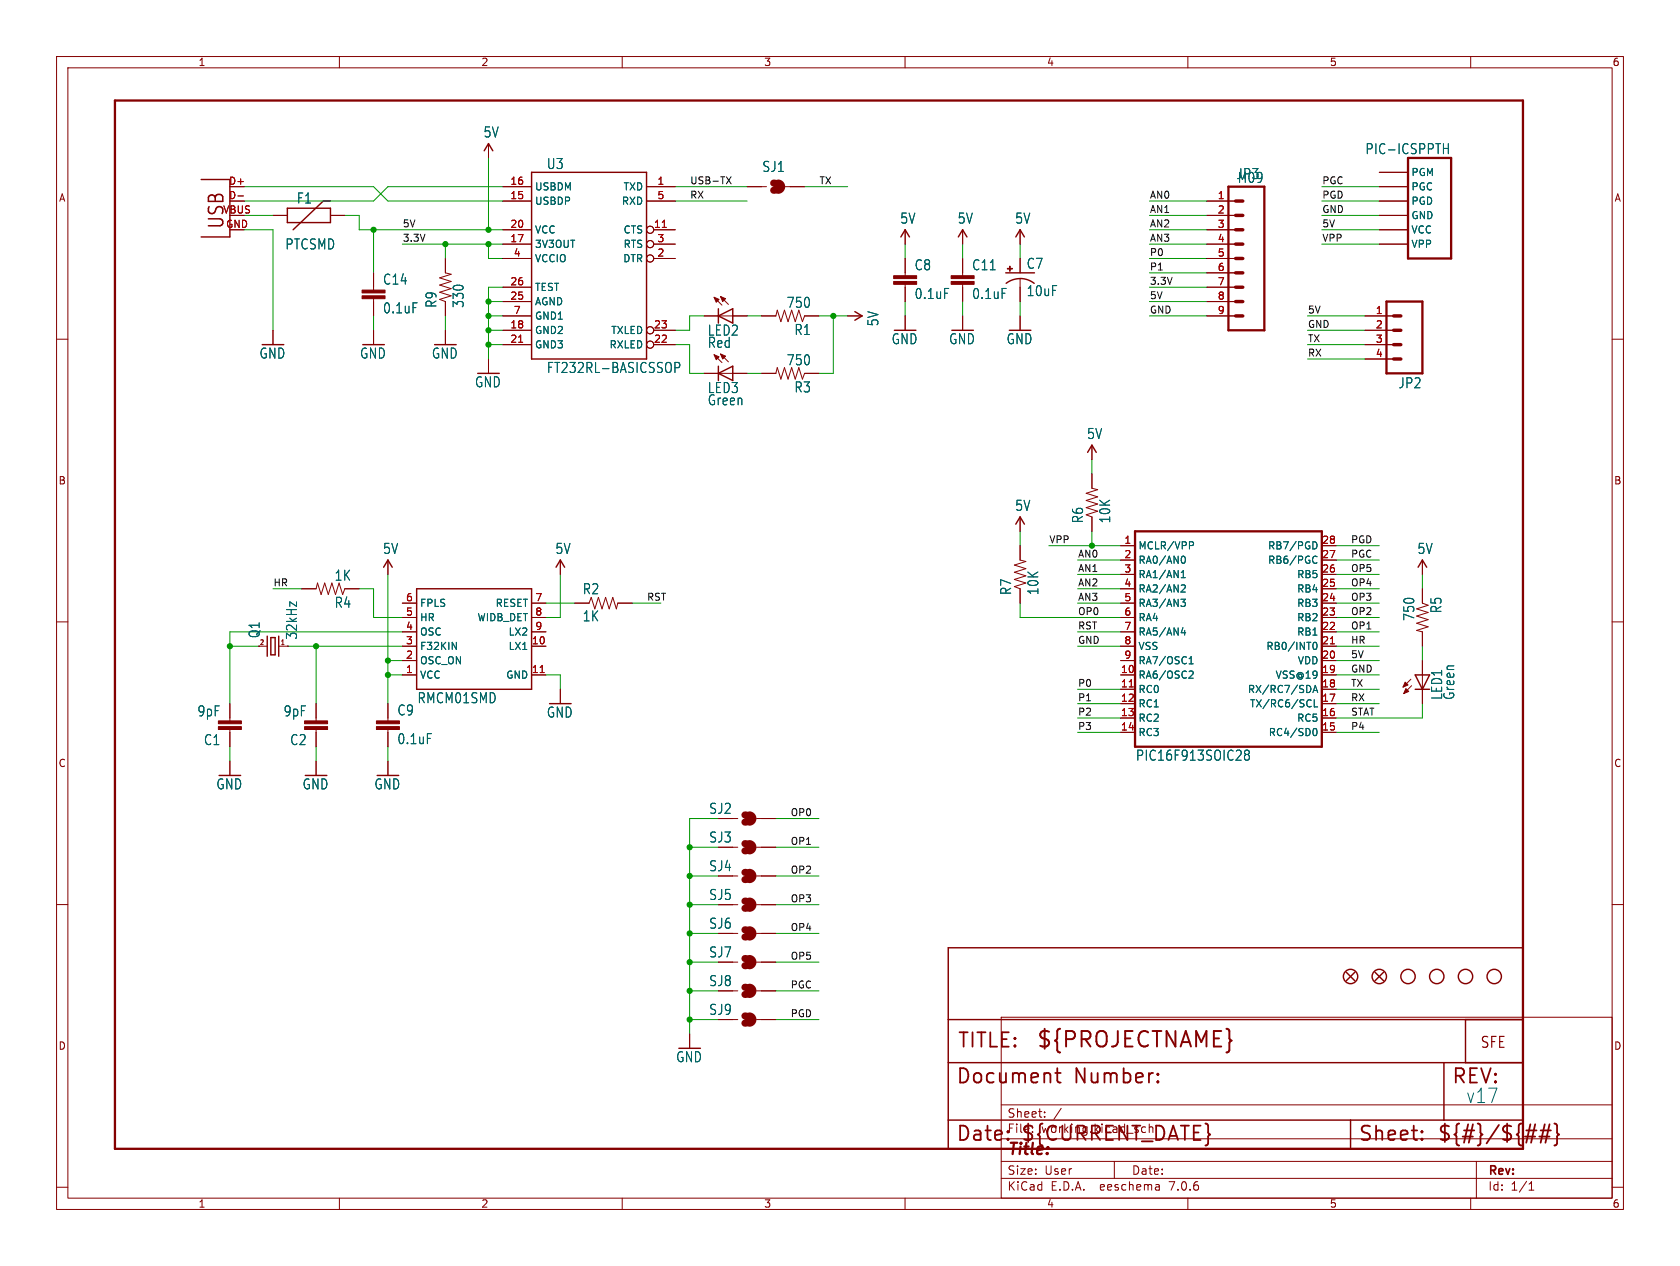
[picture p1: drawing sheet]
<svg xmlns="http://www.w3.org/2000/svg" width="297mm" height="224mm" viewBox="0 0 297 224" stroke-linecap="round" stroke-linejoin="round" font-family="sans-serif">
<g fill="none" stroke="#840000" stroke-width=".18">
<path d="M10 10h277v203.9h-277zM12 12h273v199.9h-273zM60 10v2M110 10v2M160 10v2M210 10v2M260 10v2M40.6 35.6h2.6M48.3 38.1h2.5M58.4 38.1h2.6M86.4 25.4v2.5M88.9 33h5.1"/>
<path d="M88.9 35.6h5.1M114.3 33h5.1M114.3 35.6h5.1M132.1 33h3.4M138.8 33h3.4M213.4 35.6h5M213.4 38.1h5M243.8 30.5h5.1M243.8 33h5.1M243.8 35.6h5.1M243.8 38.1h5.1M10 60h2"/>
<path d="M48.3 58.4v2.6M66 48.3v3M66 52.8v3.1M66 58.4v2.6M78.7 45.7v2.6l1.1 .2-2.1 .6 2.1 .7-2.1 .6 2.1 .7-2.1 .6 2.1 .6-2.1 .7 1 .3v2.6M78.7 58.4v2.6M88.9 40.6h5.1M88.9 43.2h5.1M88.9 45.7h5.1M88.9 50.8h5.1M88.9 53.3h5.1M88.9 55.9h5.1"/>
<path d="M88.9 58.4h5.1M115.6 40.6h3.8M115.6 43.2h3.8M115.6 45.7h3.8M115.6 58.4h3.8M124.5 55.9h7.6M126.2 52.6l1.4 1.4M127.4 52.5l1.4 1.3M134.6 55.9h2.6l.2-1 .6 2 .7-2 .6 2 .7-2 .6 2 .6-2 .7 2 .3-1h2.6M149.9 55.9h2.5M160 40.6v2.6M160 45.7v3.1"/>
<path d="M160 50.3v3M160 55.9v2.5M170.2 40.6v2.6M170.2 45.7v3.1M170.2 50.3v3M170.2 55.9v2.5M180.3 40.6v2.6M180.3 45.7v2.6M180.3 49.3v4M180.3 55.9v2.5M213.4 40.6h5M213.4 43.2h5"/>
<path d="M213.4 45.7h5M213.4 48.3h5M213.4 50.8h5M213.4 53.3h5M213.4 55.9h5M241.3 55.9h5.1M241.3 58.4h5.1M243.8 40.6h5.1M243.8 43.2h5.1M285 60h2M86.4 63.5v2.5M88.9 61h5.1"/>
<path d="M115.6 61h3.8M124.5 66h7.6M126.2 62.7l1.4 1.4M127.4 62.6l1.4 1.4M134.6 66h2.6l.2-1 .6 2.1 .7-2.1 .6 2.1 .7-2.1 .6 2.1 .6-2.1 .7 2.1 .3-1.1h2.6M193 78.7v2.6M241.3 61h5.1M241.3 63.5h5.1M68.6 99.1v2.5M99.1 99.1v2.5M180.3 91.4v2.6M180.3 96.5v2.6l1.1 .2-2.1 .6 2.1 .7-2.1 .6 2.1 .7-2.1 .6 2.1 .6-2.1 .7 1 .3v2.6"/>
<path d="M193 83.8v2.6l1.1 .2-2.1 .6 2.1 .7-2.1 .6 2.1 .7-2.1 .6 2.1 .6-2.1 .7 1 .3v2.6M198.1 96.5h2.6M198.1 99.1h2.6M233.7 96.5h2.5M233.7 99.1h2.5M251.5 99.1v2.5M10 110h2M45.7 114.3h1.5M49.3 114.3h1.5M50.8 114.3h.1M53.3 104.1h2.6l.2-1 .7 2.1 .6-2.1 .6 2.1 .7-2.1 .6 2.1 .6-2.1 .7 2.1 .4-1.1h2.5M71.1 106.7h2.6"/>
<path d="M71.1 114.3h2.6M71.1 119.4h2.6M71.1 116.8h2.6M71.1 111.8h2.6M71.1 109.2h2.6M94 106.7h2.5M94 114.3h2.5M94 119.4h2.5M94 111.8h2.5M94 109.2h2.5M101.6 106.7h2.5l.4-1 .7 2 .6-2 .6 2 .7-2 .6 2 .6-2 .7 2 .2-1h2.6M198.1 106.7h2.6"/>
<path d="M198.1 114.3h2.6M198.1 104.1h2.6M198.1 119.4h2.6M198.1 116.8h2.6M198.1 111.8h2.6M198.1 109.2h2.6M198.1 101.6h2.6M233.7 106.7h2.5M233.7 114.3h2.5M233.7 104.1h2.5M233.7 119.4h2.5M233.7 116.8h2.5"/>
<path d="M233.7 111.8h2.5M233.7 109.2h2.5M233.7 101.6h2.5M251.5 104.1v2.6l1 .4-2.1 .6 2.1 .6-2.1 .7 2.1 .6-2.1 .6 2.1 .7-2.1 .6 1.1 .3v2.5M251.5 116.8v7.7M285 110h2M40.6 124.5v3M40.6 129v3.1M40.6 134.6v2.6M55.9 124.5v3M55.9 129v3.1M55.9 134.6v2.6"/>
<path d="M68.6 124.5v3M68.6 129v3.1M68.6 134.6v2.6M99.1 121.9v2.6M198.1 121.9h2.6M198.1 124.5h2.6M198.1 127h2.6M198.1 129.5h2.6M233.7 121.9h2.5M233.7 124.5h2.5M233.7 127h2.5M233.7 129.5h2.5"/>
<path d="M249.4 120.1l-1.4 1.4M249.6 121.3l-1.4 1.4M10 160h2M129.5 144.8h.9M129.5 149.9h.9M129.5 154.9h.9M133.7 144.8h3.5M133.7 149.9h3.5M133.7 154.9h3.5M285 160h2M129.5 160h.9M129.5 170.2h.9"/>
<path d="M129.5 165.1h.9M129.5 175.3h.9M133.7 160h3.5M133.7 170.2h3.5M133.7 165.1h3.5M133.7 175.3h3.5M177 179.9h108v32h-108zM121.9 182.9v2.5M129.5 180.3h.9M133.7 180.3h3.5M177 195.4h108M184.7 197.5v.1"/>
<path d="M184.7 196.7v.1M187.6 196l-1.3 2M10 210h2M60 211.9v2M110 211.9v2M160 211.9v2M177 208.4h108M177 205.4h108M177 201.4h108M197 205.4v3M204.9 209.6l.1 .9M205 210.4l-.2 .1"/>
<path d="M205 209.9h-.2M210 211.9v2M260 211.9v2M261 205.4v6.5M270.3 210.5h.9M270.3 209.4l.4-.4v1.5M285 210h2"/>
<circle cx="114.9" cy="40.6" r=".63"/>
<circle cx="114.9" cy="45.7" r=".63"/>
<circle cx="114.9" cy="43.2" r=".63"/>
<circle cx="114.9" cy="58.4" r=".63"/>
<circle cx="114.9" cy="61" r=".63"/>
</g>
<g fill="none" stroke="#840000" stroke-width=".25">
<path d="M35.6 31.8h5v10.1h-5M50.8 36.8h7.6v2.6h-7.6zM58.4 35.6h-1.3l-5.3 5M85.6 26.7l.8-1.3 .7 1.3M94 30.5h20.3v33h-20.3zM127 54.6v2.6M127 55.9l2.5-1.3v2.6zM151.1 55.1l1.3 .8-1.3 .7M159.3 41.9l.7-1.3 .8 1.3M169.4 41.9l.8-1.3 .7 1.3M177.8 48.3h5.1M177.9 50.1a4.1 4.1 0 0 1 4.9 0"/>
<path d="M179.6 41.9l.7-1.3 .8 1.3M127 64.8v2.5M127 66l2.5-1.2v2.5zM179.6 92.7l.7-1.3 .8 1.3M192.3 80l.7-1.3 .8 1.3M47.2 112.5v3.6M47.9 112.8h.7v3h-.7zM49.3 112.5v3.6M67.8 100.3l.8-1.2 .7 1.2M73.7 104.1h20.3v17.8h-20.3zM98.3 100.3l.8-1.2 .7 1.2M250.2 119.4h2.5l-1.2 2.5z"/>
<path d="M250.7 100.3l.8-1.2 .7 1.2M250.2 121.9h2.5M167.6 167.6h101.6v35.6h-101.6zM238 172l1.5 1.5M239.5 172l-1.5 1.5M243.1 172l1.5 1.5M244.6 172l-1.5 1.5M167.6 188h101.6M167.6 180.3h101.6M167.6 198.1h101.6M238.8 198.1v5.1M255.3 188v10.1"/>
<path d="M259.1 180.3v7.7"/>
<circle cx="238.8" cy="172.7" r="1.27"/>
<circle cx="243.8" cy="172.7" r="1.27"/>
<circle cx="248.9" cy="172.7" r="1.27"/>
<circle cx="254" cy="172.7" r="1.27"/>
<circle cx="259.1" cy="172.7" r="1.27"/>
<circle cx="264.2" cy="172.7" r="1.27"/>
</g>
<path d="M20.3 17.8h248.9v185.4h-248.9zM217.2 33h6.3v25.4h-6.3zM248.9 27.9h7.6v17.8h-7.6zM245.1 53.3h6.4v12.7h-6.4zM200.7 94h33v38.1h-33z" fill="none" stroke="#840000" stroke-width=".41"/>
<g fill="none" stroke="#006464" stroke-width=".18">
<path d="M255.2 26.3h.8M256 25.4v1.8M119.3 65h.6l.2-.1 .1-.5-.2-.2-.7-.1v1.8M209 98.4h.1a.68 .68 0 0 1 .5 .6 .68 .68 0 0 1-.5 .6h-.1M210.3 95.8h.5l.2 .3-.1 .3-.6 .1M232.1 95.8a.64 .64 0 0 1 .7 .7 .64 .64 0 0 1-.7 .6M232.3 98.4h.3l.2 .1M232.8 99.5l-.2 .1h-.3M52.4 106.5v.8l-1.2-.8v.8M80 113.6l.7 1.3v-1.3M208.8 106h.8l-.5 .5 .4 .1 .1 .4-.3 .3h-.4M208.8 102.2h.8"/>
<path d="M208.8 101.3l.4-.4v1.3M209 103.4l.4 .1 .2 .3-.8 .9h.8M209.1 111l-.3 .9h.8M209.4 111.5v.8M210.2 117.4h.7M210.2 116.5l.4-.4v1.3M210.4 118.7l.4 .1 .1 .3-.7 .9h.7M232.3 113.7l.1-.1a.68 .68 0 0 1 .4 .6 .68 .68 0 0 1-.4 .7 .84 .84 0 0 1-.1-1.2zM220.3 133.4l-.3-.3 .3-.4h.3l.3 .3-.3 .4M220.3 133.4l-.3 .4v.3l.3 .4h.3l.3-.4v-.3l-.3-.4M220.3 133.4h.3M231.6 123.8l.2 .1"/>
<path d="M231.7 121.5v.7M231.8 124.9l-.2 .1M232.1 122.5l.4-1.3 .5 1.3M232.2 129.1l.2-.3a.68 .68 0 0 1 .4 .7 .68 .68 0 0 1-.4 .6l-.2-.2M232.2 122.1h.6M232.3 123.8v1.2h.7"/>
</g>
<g fill="none" stroke="#840000" stroke-width=".61">
<path d="M218.4 35.6h1.3M218.4 38.1h1.3M218.4 40.6h1.3M218.4 43.2h1.3M218.4 45.7h1.3M218.4 48.3h1.3M218.4 50.8h1.3M218.4 53.3h1.3M218.4 55.9h1.3M246.4 55.9h1.2M246.4 58.4h1.2M246.4 61h1.2"/>
<path d="M246.4 63.5h1.2"/>
</g>
<g fill="#840000" stroke="#840000" stroke-width=".18">
<path d="M66.5 128.5h4.1v.5h-4.1z"/>
<path d="M66.5 127.5h4.1v.5h-4.1z"/>
<path d="M53.8 127.5h4.1v.5h-4.1z"/>
<path d="M53.8 128.5h4.1v.5h-4.1z"/>
<path d="M248.4 120.7l.5 .5-.9 .3z"/>
<path d="M248.5 121.8l.5 .5-.8 .4z"/>
<path d="M64 52.3h4.1v.5h-4.1z"/>
<path d="M64 51.3h4.1v.5h-4.1z"/>
<path d="M158 49.8h4.1v.5h-4.1z"/>
<path d="M158 48.8h4.1v.5h-4.1z"/>
<path d="M168.1 49.8h4.1v.5h-4.1z"/>
<path d="M168.1 48.8h4.1v.5h-4.1z"/>
<path d="M178.1 47.5h.9v.1h-.9z"/>
<path d="M178.5 47.1h.1v.9h-.1z"/>
<path d="M38.6 127.5h4.1v.5h-4.1z"/>
<path d="M38.6 128.5h4.1v.5h-4.1z"/>
<path d="M127.4 52.5l.9 .3-.5 .5z"/>
<path d="M126.2 52.6l.9 .4-.5 .5z"/>
<path d="M127.4 62.6l.9 .4-.5 .5z"/>
<path d="M126.2 62.7l.9 .4-.5 .5z"/>
</g>
<path d="M42.1 34.7h.9M117.1 40.2h.7M91.7 60.5h.7M95.5 119h.7M235.2 113.9h.7M199.6 121.5h.8" fill="none" stroke="#a90000" stroke-width=".18"/>
<g fill="none" stroke="#840000" stroke-width="1.3">
<path d="M136.8 32.4a.64 .64 0 0 1 .6 .6 .64 .64 0 0 1-.6 .7M137.5 32.4a.64 .64 0 0 1 .7 .6 .64 .64 0 0 1-.7 .7M131.7 159.4a.64 .64 0 0 1 .6 .6 .64 .64 0 0 1-.6 .7M131.7 144.1a.64 .64 0 0 1 .6 .7 .64 .64 0 0 1-.6 .6M131.7 149.2a.64 .64 0 0 1 .6 .7 .64 .64 0 0 1-.6 .6M131.7 154.3a.64 .64 0 0 1 .6 .6 .64 .64 0 0 1-.6 .7M132.5 159.4a.64 .64 0 0 1 .6 .6 .64 .64 0 0 1-.6 .7M132.5 144.1a.64 .64 0 0 1 .6 .7 .64 .64 0 0 1-.6 .6M132.5 149.2a.64 .64 0 0 1 .6 .7 .64 .64 0 0 1-.6 .6M132.5 154.3a.64 .64 0 0 1 .6 .6 .64 .64 0 0 1-.6 .7M131.7 169.5a.64 .64 0 0 1 .6 .7 .64 .64 0 0 1-.6 .6M131.7 164.5a.64 .64 0 0 1 .6 .6 .64 .64 0 0 1-.6 .6"/>
<path d="M131.7 179.7a.64 .64 0 0 1 .6 .6 .64 .64 0 0 1-.6 .7M131.7 174.6a.64 .64 0 0 1 .6 .7 .64 .64 0 0 1-.6 .6M132.5 169.5a.64 .64 0 0 1 .6 .7 .64 .64 0 0 1-.6 .6M132.5 164.5a.64 .64 0 0 1 .6 .6 .64 .64 0 0 1-.6 .6M132.5 179.7a.64 .64 0 0 1 .6 .6 .64 .64 0 0 1-.6 .7M132.5 174.6a.64 .64 0 0 1 .6 .7 .64 .64 0 0 1-.6 .6"/>
</g>
<g fill="none" stroke="#840000" stroke-width=".32">
<path d="M186.5 189.8h1M186.9 188.9v2.2l.1 .3 .5 .1M204.7 191.2l.1 .2-.1 .1M204.7 191.2l-.1 .2 .1 .1M204.7 189.9v.2M204.7 191.2v.3M204.7 189.9l.1 .1-.1 .1M204.7 189.9l-.1 .1 .1 .1M269.8 199.9h1.8M271.4 198.9l-.7 3.2M272.4 199.9h1.8M273.1 198.9l-.7 3.2"/>
<path d="M273.9 198.9l-.7 3.2M274.8 198.7l.3 .2 .2 .2v1.2l.3 .4-.3 .3v1.2l-.2 .3-.3 .1M178.2 201.4l.1 .1-.1 .1M251.4 201.4l.1 .1-.1 .1M251.4 201.4l-.1 .1 .1 .1M251.4 200.1v.2M251.4 201.4v.2M251.4 200.1l.1 .1-.1 .1M251.4 200.1l-.1 .1 .1 .1M269.6 201h1.8M272.1 201h1.8"/>
</g>
<path d="M128.4 31.3l.9 1.2M129.3 31.3l-.9 1.2" fill="none" stroke="#0f0f0f" stroke-width=".18"/>
<g fill="none" stroke="#009600" stroke-width=".18">
<path d="M43.2 33h22.8l2.6 2.6h20.3M43.2 38.1h5.1M61 38.1h2.5v2.5h25.4M86.4 27.9v12.7M88.9 33h-20.3l-2.6 2.6h-22.8M119.4 35.6h12.7M119.4 33h12.7M142.2 33h7.7M203.2 38.1h10.2M203.2 35.6h10.2M233.7 38.1h10.1M233.7 35.6h10.1"/>
<path d="M233.7 33h10.1M43.2 40.6h5.1v17.8M66 40.6v7.7M66 55.9v2.5M71.1 43.2h17.8M78.7 43.2v2.5M78.7 55.9v2.5M86.4 43.2v2.5h2.5M86.4 55.9h2.5M86.4 58.4h2.5M86.4 53.3h2.5M88.9 50.8h-2.5v12.7"/>
<path d="M124.5 55.9h-2.6v2.5h-2.5M132.1 55.9h2.5M144.8 55.9h5.1M147.3 55.9v10.1h-2.5M160 43.2v2.5M160 53.3v2.6M170.2 43.2v2.5M170.2 53.3v2.6M180.3 43.2v2.5M180.3 53.3v2.6M203.2 40.6h10.2M203.2 43.2h10.2"/>
<path d="M203.2 45.7h10.2M203.2 50.8h10.2M203.2 55.9h10.2M203.2 53.3h10.2M203.2 48.3h10.2M231.1 55.9h10.2M231.1 58.4h10.2M233.7 40.6h10.1M233.7 43.2h10.1M86.4 61h2.5M119.4 61h2.5v5h2.6M132.1 66h2.5"/>
<path d="M231.1 63.5h10.2M231.1 61h10.2M180.3 94v2.5M185.4 96.5h12.7M190.5 99.1h7.6M193 81.3v2.5M193 94v2.5M236.2 99.1h7.6M236.2 96.5h7.6M40.6 114.3h5.1M48.3 104.1h5M50.8 114.3h20.3"/>
<path d="M55.9 114.3v10.2M63.5 104.1h2.5v5.1h5.1M68.6 101.6v22.9M68.6 119.4h2.5M68.6 116.8h2.5M71.1 111.8h-30.5v12.7M96.5 119.4h2.6v2.5M96.5 106.7h5.1M99.1 101.6v7.6h-2.6M111.8 106.7h5M180.3 106.7v2.5h17.8M190.5 114.3h7.6"/>
<path d="M190.5 111.8h7.6M190.5 104.1h7.6M190.5 106.7h7.6M190.5 101.6h7.6M236.2 114.3h7.6M236.2 109.2h7.6M236.2 111.8h7.6M236.2 104.1h7.6M236.2 119.4h7.6M236.2 116.8h7.6M236.2 106.7h7.6M236.2 101.6h7.6"/>
<path d="M251.5 101.6v2.5M251.5 114.3v2.5M40.6 132.1v2.5M55.9 132.1v2.5M68.6 132.1v2.5M190.5 127h7.6M190.5 124.5h7.6M190.5 129.5h7.6M190.5 121.9h7.6M236.2 124.5h7.6M236.2 129.5h7.6M236.2 121.9h7.6"/>
<path d="M251.5 124.5v2.5h-15.3M121.9 149.9h5.1M121.9 154.9h5.1M127 144.8h-5.1v38.1M137.2 149.9h7.6M137.2 154.9h7.6M137.2 144.8h7.6M121.9 165.1h5.1M121.9 160h5.1M121.9 175.3h5.1M121.9 170.2h5.1M137.2 165.1h7.6"/>
<path d="M137.2 160h7.6M137.2 175.3h7.6M137.2 170.2h7.6M121.9 180.3h5.1M137.2 180.3h7.6"/>
</g>
<g fill="#009600" stroke="#009600" stroke-width=".18">
<circle cx="40.6" cy="114.3" r=".46"/>
<circle cx="86.4" cy="61" r=".46"/>
<circle cx="55.9" cy="114.3" r=".46"/>
<circle cx="121.9" cy="165.1" r=".46"/>
<circle cx="121.9" cy="160" r=".46"/>
<circle cx="121.9" cy="154.9" r=".46"/>
<circle cx="121.9" cy="149.9" r=".46"/>
<circle cx="66" cy="40.6" r=".46"/>
<circle cx="78.7" cy="43.2" r=".46"/>
<circle cx="86.4" cy="53.3" r=".46"/>
<circle cx="86.4" cy="55.9" r=".46"/>
<circle cx="86.4" cy="58.4" r=".46"/>
<circle cx="86.4" cy="43.2" r=".46"/>
<circle cx="86.4" cy="40.6" r=".46"/>
<circle cx="68.6" cy="116.8" r=".46"/>
<circle cx="68.6" cy="119.4" r=".46"/>
<circle cx="121.9" cy="175.3" r=".46"/>
<circle cx="121.9" cy="180.3" r=".46"/>
<circle cx="121.9" cy="170.2" r=".46"/>
<circle cx="193" cy="96.5" r=".46"/>
<circle cx="147.3" cy="55.9" r=".46"/>
</g>
<text font-size="3.8" fill="#840000" x="183.1" y="185.7">${PROJECTNAME}</text>
<g font-size="3.5" fill="#840000">
<text x="39.9" y="40.6" transform="rotate(-90 39.9 40.6)">USB</text>
<text x="169.2" y="185.7">TITLE:</text>
<text x="168.9" y="192.1">Document</text>
<text x="189.9" y="192.1">Number:</text>
<text x="256.5" y="192.1">REV:</text>
<text x="168.9" y="202.2">Date:</text>
<text x="180.3" y="202.2">${CURRENT_DATE}</text>
<text x="240" y="202.2">Sheet:</text>
<text x="254" y="202.2">${#}/${##}</text>
</g>
<text font-size="3.5" fill="#0000c2" x="259.1" y="195.3">v17</text>
<text font-size="2.8" fill="#840000" x="178" y="204.8">Title:</text>
<text font-size="2.7" fill="#840000" x="261.6" y="185.6">SFE</text>
<g font-size="2.5" fill="#006464">
<text x="85.4" y="24.5">5V</text>
<text x="241.3" y="27.5">PIC-ICSPPTH</text>
<text x="96.6" y="30.1">U3</text>
<text x="134.7" y="30.6">SJ1</text>
<text x="218.5" y="31.9">JP3</text>
<text x="218.7" y="32.6">M09</text>
<text x="52.4" y="36.2">F1</text>
<text x="159.1" y="39.8">5V</text>
<text x="169.2" y="39.8">5V</text>
<text x="179.4" y="39.8">5V</text>
<text x="50.3" y="44.3">PTCSMD</text>
<text x="181.4" y="47.8">C7</text>
<text x="67.6" y="50.6">C14</text>
<text x="161.6" y="48">C8</text>
<text x="161.6" y="53.1">0.1uF</text>
<text x="171.8" y="48">C11</text>
<text x="171.8" y="53.1">0.1uF</text>
<text x="181.4" y="52.6">10uF</text>
<text x="67.6" y="55.6">0.1uF</text>
<text x="77.4" y="54.6" transform="rotate(-90 77.4 54.6)">R9</text>
<text x="82.2" y="54.6" transform="rotate(-90 82.2 54.6)">330</text>
<text x="125" y="59.6">LED2</text>
<text x="139" y="54.7">750</text>
<text x="140.3" y="59.5">R1</text>
<text x="155.5" y="57.8" transform="rotate(-90 155.5 57.8)">5V</text>
<text x="45.8" y="63.6">GND</text>
<text x="63.6" y="63.6">GND</text>
<text x="76.3" y="63.6">GND</text>
<text x="125" y="61.7">Red</text>
<text x="139" y="64.8">750</text>
<text x="157.5" y="61.1">GND</text>
<text x="167.7" y="61.1">GND</text>
<text x="177.9" y="61.1">GND</text>
<text x="83.9" y="68.7">GND</text>
<text x="96.6" y="66.2">FT232RL-BASICSSOP</text>
<text x="125" y="69.7">LED3</text>
<text x="125" y="71.9">Green</text>
<text x="140.3" y="69.6">R3</text>
<text x="247.1" y="68.9">JP2</text>
<text x="192.1" y="77.9">5V</text>
<text x="179.4" y="90.6">5V</text>
<text x="191.7" y="92.7" transform="rotate(-90 191.7 92.7)">R6</text>
<text x="196.5" y="92.7" transform="rotate(-90 196.5 92.7)">10K</text>
<text x="67.6" y="98.2">5V</text>
<text x="98.1" y="98.2">5V</text>
<text x="250.5" y="98.2">5V</text>
<text x="59.1" y="107.7">R4</text>
<text x="59.1" y="102.9">1K</text>
<text x="102.9" y="105.3">R2</text>
<text x="179" y="105.4" transform="rotate(-90 179 105.4)">R7</text>
<text x="183.8" y="105.4" transform="rotate(-90 183.8 105.4)">10K</text>
<text x="46.1" y="113" transform="rotate(-90 46.1 113)">Q1</text>
<text x="52.7" y="113.2" transform="rotate(-90 52.7 113.2)">32kHz</text>
<text x="102.9" y="110.1">1K</text>
<text x="250.2" y="109.9" transform="rotate(-90 250.2 109.9)">750</text>
<text x="255" y="108.6" transform="rotate(-90 255 108.6)">R5</text>
<text x="73.7" y="124.6">RMCM01SMD</text>
<text x="255.2" y="123.9" transform="rotate(-90 255.2 123.9)">LED1</text>
<text x="257.3" y="123.9" transform="rotate(-90 257.3 123.9)">Green</text>
<text x="34.8" y="126.9">9pF</text>
<text x="50" y="126.9">9pF</text>
<text x="70.2" y="126.8">C9</text>
<text x="70.2" y="131.8">0.1uF</text>
<text x="96.6" y="127.1">GND</text>
<text x="36" y="132">C1</text>
<text x="51.2" y="132">C2</text>
<text x="200.7" y="134.8">PIC16F913SOIC28</text>
<text x="38.2" y="139.8">GND</text>
<text x="53.4" y="139.8">GND</text>
<text x="66.1" y="139.8">GND</text>
<text x="119.4" y="188.1">GND</text>
</g>
<g font-size="2.5" fill="#840000">
<text x="125.3" y="144.2">SJ2</text>
<text x="125.3" y="149.2">SJ3</text>
<text x="125.3" y="154.3">SJ4</text>
<text x="125.3" y="159.4">SJ5</text>
<text x="125.3" y="164.5">SJ6</text>
<text x="125.3" y="169.6">SJ7</text>
<text x="125.3" y="179.7">SJ9</text>
<text x="125.3" y="174.6">SJ8</text>
</g>
<g font-size="2.1" fill="#840000">
<text x="178" y="197.9">Sheet:</text>
<text x="178" y="200.6">File:</text>
<text x="184.1" y="200.6">working.kicad_sch</text>
<text x="178" y="208">Size:</text>
<text x="184.7" y="208">User</text>
<text x="200" y="208">Date:</text>
<text x="263" y="208.2">Rev:</text>
<text x="178" y="210.8">KiCad</text>
<text x="185.7" y="210.8">E.D.A.</text>
<text x="194.6" y="210.8">eeschema</text>
<text x="207" y="210.8">7.0.6</text>
<text x="263" y="210.8">Id:</text>
<text x="267.1" y="210.8">1/1</text>
</g>
<g font-size="1.8" fill="#840000">
<text x="35" y="11.9">1</text>
<text x="85" y="11.9">2</text>
<text x="135" y="11.9">3</text>
<text x="185" y="11.9">4</text>
<text x="235" y="11.9">5</text>
<text x="285" y="11.9">6</text>
<text x="10.3" y="35.9">A</text>
<text x="285.3" y="35.9">A</text>
<text x="10.3" y="85.9">B</text>
<text x="285.3" y="85.9">B</text>
<text x="10.3" y="135.9">C</text>
<text x="285.3" y="135.9">C</text>
<text x="10.3" y="185.9">D</text>
<text x="285.3" y="185.9">D</text>
<text x="35" y="213.8">1</text>
<text x="85" y="213.8">2</text>
<text x="135" y="213.8">3</text>
<text x="185" y="213.8">4</text>
<text x="235" y="213.8">5</text>
<text x="285" y="213.8">6</text>
</g>
<g font-size="1.8" fill="#a90000">
<text x="40.4" y="32.8">D+</text>
<text x="40.4" y="35.3">D-</text>
<text x="90.1" y="35.3">15</text>
<text x="90.1" y="32.8">16</text>
<text x="116.1" y="32.8">1</text>
<text x="116.1" y="35.3">5</text>
<text x="215.2" y="35.3">1</text>
<text x="39.4" y="37.8">VBUS</text>
<text x="39.9" y="40.4">GND</text>
<text x="90.1" y="40.4">20</text>
<text x="115.5" y="40.4">11</text>
<text x="215.2" y="37.8">2</text>
<text x="215.2" y="40.4">3</text>
<text x="90.1" y="42.9">17</text>
<text x="90.7" y="45.5">4</text>
<text x="116.1" y="45.5">2</text>
<text x="116.1" y="42.9">3</text>
<text x="215.2" y="42.9">4</text>
<text x="215.2" y="45.5">5</text>
<text x="90.1" y="53.1">25</text>
<text x="90.1" y="50.5">26</text>
<text x="215.2" y="48">6</text>
<text x="215.2" y="50.5">7</text>
<text x="215.2" y="53.1">8</text>
<text x="90.1" y="58.2">18</text>
<text x="90.7" y="55.6">7</text>
<text x="115.5" y="58.2">23</text>
<text x="215.2" y="55.6">9</text>
<text x="243.1" y="55.6">1</text>
<text x="243.1" y="58.2">2</text>
<text x="90.1" y="60.7">21</text>
<text x="115.5" y="60.7">22</text>
<text x="243.1" y="60.7">3</text>
<text x="243.1" y="63.2">4</text>
<text x="198.7" y="96.3">1</text>
<text x="198.7" y="98.8">2</text>
<text x="198.7" y="101.3">3</text>
<text x="233.6" y="101.3">26</text>
<text x="233.6" y="98.8">27</text>
<text x="233.6" y="96.3">28</text>
<text x="71.7" y="106.4">6</text>
<text x="94.5" y="106.4">7</text>
<text x="198.7" y="103.9">4</text>
<text x="198.7" y="106.4">5</text>
<text x="233.6" y="106.4">24</text>
<text x="233.6" y="103.9">25</text>
<text x="71.7" y="111.5">4</text>
<text x="71.7" y="109">5</text>
<text x="94.5" y="109">8</text>
<text x="94.5" y="111.5">9</text>
<text x="198.7" y="109">6</text>
<text x="198.7" y="111.5">7</text>
<text x="233.6" y="111.5">22</text>
<text x="233.6" y="109">23</text>
<text x="71.7" y="119.1">1</text>
<text x="71.7" y="116.6">2</text>
<text x="71.7" y="114">3</text>
<text x="93.9" y="114">10</text>
<text x="93.9" y="119.1">11</text>
<text x="198.1" y="119.1">10</text>
<text x="198.7" y="114">8</text>
<text x="198.7" y="116.6">9</text>
<text x="233.6" y="119.1">19</text>
<text x="233.6" y="116.6">20</text>
<text x="233.6" y="114">21</text>
<text x="198.1" y="121.7">11</text>
<text x="198.1" y="124.2">12</text>
<text x="233.6" y="124.2">17</text>
<text x="233.6" y="121.7">18</text>
<text x="198.1" y="126.7">13</text>
<text x="198.1" y="129.3">14</text>
<text x="233.6" y="129.3">15</text>
<text x="233.6" y="126.7">16</text>
</g>
<g font-size="1.8" fill="#006464">
<text x="94.5" y="33.9">USBDM</text>
<text x="110.1" y="33.9">TXD</text>
<text x="249.4" y="31.3">PGM</text>
<text x="249.4" y="33.9">PGC</text>
<text x="94.5" y="36.4">USBDP</text>
<text x="94.5" y="41.5">VCC</text>
<text x="109.8" y="36.4">RXD</text>
<text x="110.1" y="41.5">CTS</text>
<text x="249.4" y="36.4">PGD</text>
<text x="249.4" y="39">GND</text>
<text x="249.4" y="41.5">VCC</text>
<text x="94.5" y="44">3V3OUT</text>
<text x="94.5" y="46.6">VCCIO</text>
<text x="110.1" y="46.6">DTR</text>
<text x="110.1" y="44">RTS</text>
<text x="249.4" y="44">VPP</text>
<text x="94.5" y="51.7">TEST</text>
<text x="94.5" y="59.3">GND2</text>
<text x="94.5" y="54.2">AGND</text>
<text x="94.5" y="56.7">GND1</text>
<text x="108" y="59.3">TXLED</text>
<text x="94.5" y="61.8">GND3</text>
<text x="107.7" y="61.8">RXLED</text>
<text x="201.2" y="97.4">MCLR/VPP</text>
<text x="201.2" y="99.9">RA0/AN0</text>
<text x="224.1" y="99.9">RB6/PGC</text>
<text x="224.1" y="97.4">RB7/PGD</text>
<text x="74.2" y="107.5">FPLS</text>
<text x="87.5" y="107.5">RESET</text>
<text x="201.2" y="102.5">RA1/AN1</text>
<text x="201.2" y="105">RA2/AN2</text>
<text x="201.2" y="107.5">RA3/AN3</text>
<text x="229.2" y="107.5">RB3</text>
<text x="229.2" y="105">RB4</text>
<text x="229.2" y="102.5">RB5</text>
<text x="74.2" y="112.6">OSC</text>
<text x="74.2" y="110.1">HR</text>
<text x="84.3" y="110.1">WIDB_DET</text>
<text x="89.8" y="112.6">LX2</text>
<text x="201.2" y="110.1">RA4</text>
<text x="201.2" y="112.6">RA5/AN4</text>
<text x="229.2" y="112.6">RB1</text>
<text x="229.2" y="110.1">RB2</text>
<text x="74.2" y="117.7">OSC_ON</text>
<text x="74.2" y="115.2">F32KIN</text>
<text x="89.8" y="115.2">LX1</text>
<text x="201.2" y="115.2">VSS</text>
<text x="201.2" y="117.7">RA7/OSC1</text>
<text x="223.8" y="115.2">RB0/INT0</text>
<text x="229.3" y="117.7">VDD</text>
<text x="74.2" y="120.2">VCC</text>
<text x="89.4" y="120.2">GND</text>
<text x="201.2" y="120.2">RA6/OSC2</text>
<text x="201.2" y="122.8">RC0</text>
<text x="201.2" y="125.3">RC1</text>
<text x="220.5" y="122.8">RX/RC7/SDA</text>
<text x="220.9" y="125.3">TX/RC6/SCL</text>
<text x="225.4" y="120.2">VSS@19</text>
<text x="201.2" y="127.9">RC2</text>
<text x="201.2" y="130.4">RC3</text>
<text x="224.2" y="130.4">RC4/SD0</text>
<text x="229.2" y="127.9">RC5</text>
</g>
<g font-size="1.7" fill="#0f0f0f">
<text x="121.9" y="32.7">USB-TX</text>
<text x="121.9" y="35.2">RX</text>
<text x="144.8" y="32.7">TX</text>
<text x="203.2" y="35.2">AN0</text>
<text x="233.7" y="32.7">PGC</text>
<text x="233.7" y="35.2">PGD</text>
<text x="71.1" y="40.3">5V</text>
<text x="203.2" y="40.3">AN2</text>
<text x="203.2" y="37.8">AN1</text>
<text x="233.7" y="40.3">5V</text>
<text x="233.7" y="37.8">GND</text>
<text x="71.1" y="42.8">3.3V</text>
<text x="203.2" y="47.9">P1</text>
<text x="203.2" y="45.4">P0</text>
<text x="203.2" y="42.8">AN3</text>
<text x="233.7" y="42.8">VPP</text>
<text x="203.2" y="50.5">3.3V</text>
<text x="203.2" y="53">5V</text>
<text x="203.2" y="55.5">GND</text>
<text x="231.1" y="55.5">5V</text>
<text x="231.1" y="58.1">GND</text>
<text x="231.1" y="60.6">TX</text>
<text x="231.1" y="63.2">RX</text>
<text x="185.4" y="96.2">VPP</text>
<text x="190.5" y="98.7">AN0</text>
<text x="190.5" y="101.3">AN1</text>
<text x="238.8" y="96.2">PGD</text>
<text x="238.8" y="98.7">PGC</text>
<text x="238.8" y="101.3">OP5</text>
<text x="48.3" y="103.8">HR</text>
<text x="114.3" y="106.3">RST</text>
<text x="190.5" y="103.8">AN2</text>
<text x="190.5" y="106.3">AN3</text>
<text x="238.8" y="106.3">OP3</text>
<text x="238.8" y="103.8">OP4</text>
<text x="190.5" y="114">GND</text>
<text x="190.5" y="111.4">RST</text>
<text x="190.5" y="108.9">OP0</text>
<text x="238.8" y="108.9">OP2</text>
<text x="238.8" y="114">HR</text>
<text x="238.8" y="111.4">OP1</text>
<text x="238.8" y="119">GND</text>
<text x="238.8" y="116.5">5V</text>
<text x="190.5" y="124.1">P1</text>
<text x="190.5" y="121.6">P0</text>
<text x="238.8" y="121.6">TX</text>
<text x="238.8" y="124.1">RX</text>
<text x="190.5" y="129.2">P3</text>
<text x="190.5" y="126.7">P2</text>
<text x="238.8" y="126.7">STAT</text>
<text x="238.8" y="129.2">P4</text>
<text x="139.7" y="149.5">OP1</text>
<text x="139.7" y="144.4">OP0</text>
<text x="139.7" y="154.6">OP2</text>
<text x="139.7" y="159.7">OP3</text>
<text x="139.7" y="164.8">OP4</text>
<text x="139.7" y="169.8">OP5</text>
<text x="139.7" y="180">PGD</text>
<text x="139.7" y="174.9">PGC</text>
</g>
<g font-size="1.2" fill="#840000">
<text x="45.8" y="114.3">2</text>
<text x="49.5" y="114.3">1</text>
</g>
</svg>
